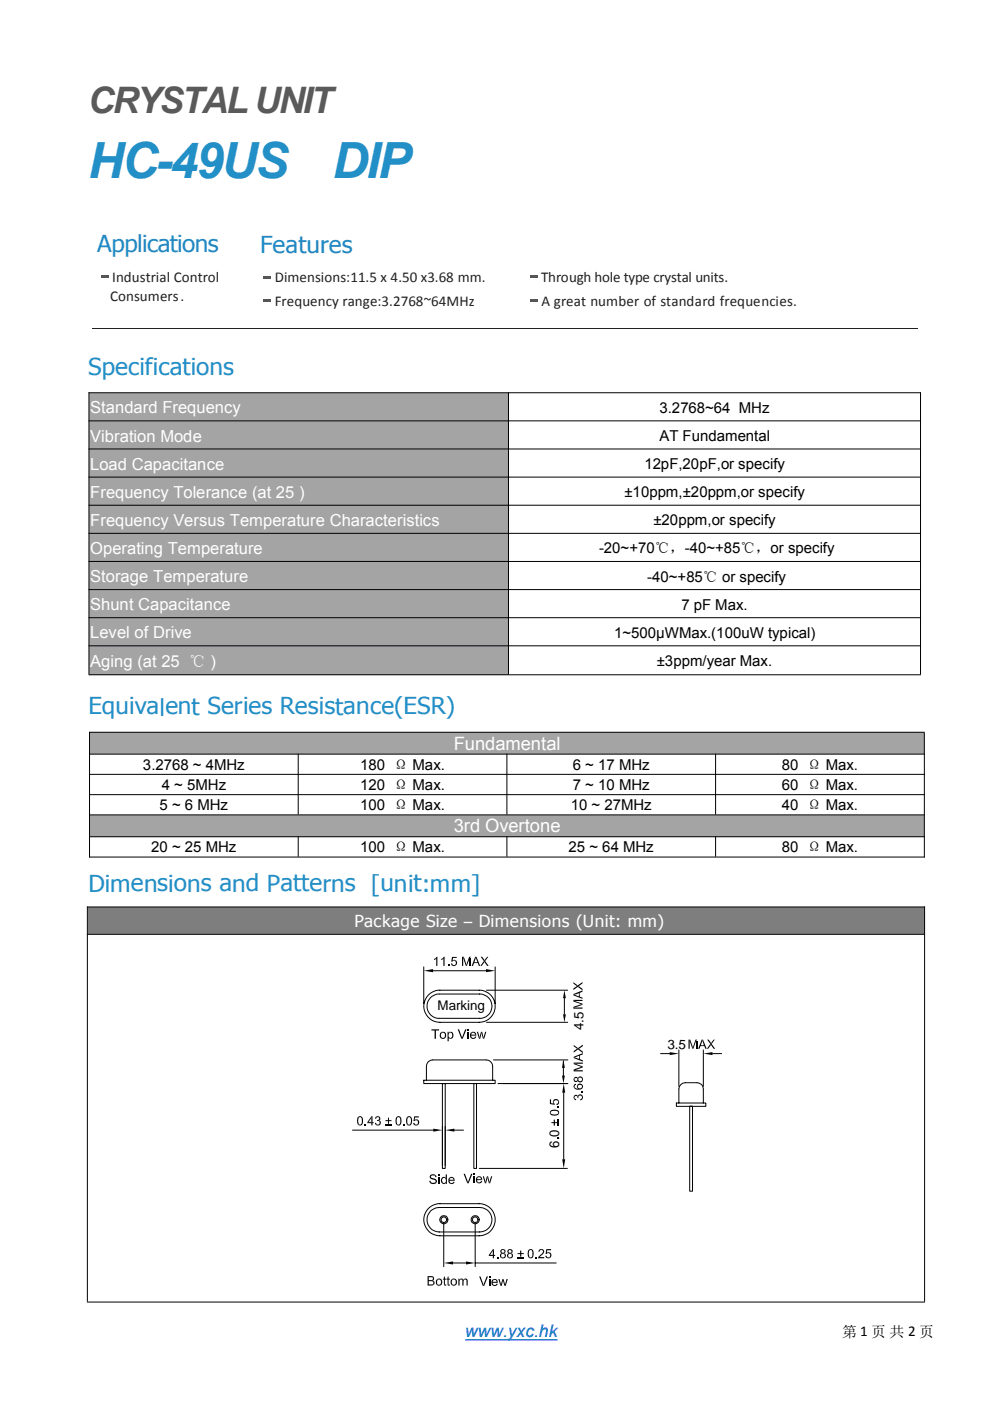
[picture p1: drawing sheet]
<svg xmlns="http://www.w3.org/2000/svg" width="210mm" height="297mm" viewBox="0 0 210 297" stroke-linecap="round" stroke-linejoin="round" font-family="sans-serif">
<path d="M98.6 284.1h19.6" fill="none" stroke="#00f" stroke-width=".25"/>
<path d="M18.6 192.3h177.4v5.7h-177.4z" fill-rule="evenodd" fill="#7e7e7e"/>
<path d="M18.4 192.3h177.7M18.4 198.1h177.7M18.5 192.2v83.8M196 192.2v83.8M18.4 276.1h177.7" fill="none" stroke="#000" stroke-width=".21"/>
<g fill="#a4a4a4">
<path d="M18.9 83.3h88.9v5.9h-88.9z" fill-rule="evenodd"/>
<path d="M18.9 89.3h88.9v5.9h-88.9z" fill-rule="evenodd"/>
<path d="M18.9 95.2h88.9v5.9h-88.9z" fill-rule="evenodd"/>
<path d="M18.9 101.2h88.9v5.9h-88.9z" fill-rule="evenodd"/>
<path d="M18.9 107.2h88.9v5.8h-88.9z" fill-rule="evenodd"/>
<path d="M18.9 113.1h88.9v5.9h-88.9z" fill-rule="evenodd"/>
<path d="M18.9 119.1h88.9v5.9h-88.9z" fill-rule="evenodd"/>
<path d="M18.9 125.1h88.9v5.8h-88.9z" fill-rule="evenodd"/>
<path d="M18.9 131h88.9v5.9h-88.9z" fill-rule="evenodd"/>
<path d="M18.9 137h88.9v6h-88.9z" fill-rule="evenodd"/>
</g>
<g fill="none" stroke="#000" stroke-width=".21">
<path d="M18.8 83.3h176.4M18.8 89.2h176.4M18.8 95.2h176.4M18.9 83.2v59.8M107.8 83.2v59.8M195.1 83.2v59.8M18.8 101.2h176.4M18.8 107.1h176.4M18.8 113.1h176.4M18.8 119h176.4M18.8 125h176.4M18.8 131h176.4"/>
<path d="M18.8 136.9h176.4M18.8 143.1h176.4"/>
</g>
<g fill="#a4a4a4">
<path d="M19 155.3h176.9v4.5h-176.9z" fill-rule="evenodd"/>
<path d="M96.2 155.3h22.6v4.5h-22.6z" fill-rule="evenodd"/>
<path d="M19 172.8h176.9v4.6h-176.9z" fill-rule="evenodd"/>
<path d="M96.2 172.9h5.6v4.4h-5.6z" fill-rule="evenodd"/>
<path d="M101.8 172.9h1.1v4.4h-1.1z" fill-rule="evenodd"/>
<path d="M102.9 172.9h15.9v4.4h-15.9z" fill-rule="evenodd"/>
</g>
<g fill="none" stroke="#000" stroke-width=".21">
<path d="M18.9 155.3h177.1M18.9 159.9h177.1M19 155.2v26.6M63.2 159.8v12.9M107.5 159.8v12.9M151.7 159.8v12.9M196 155.3v26.5M18.9 164.2h177.1M18.9 168.5h177.1M18.9 172.8h177.1M18.9 177.4h177.1M63.2 177.3v4.3"/>
<path d="M107.5 177.3v4.3M151.7 177.3v4.3M18.9 181.7h177.1"/>
</g>
<path d="M19.5 69.6h175" fill="none" stroke="#231f20" stroke-width=".21"/>
<g fill="#030303">
<path d="M104.1 249.4h.2l-.4 1.5h-.3z"/>
<path d="M103.5 249.4l.3 1.1-.2 .4-.3-1.1z"/>
<path d="M103.2 249.4h.3l-.5 1.5h-.2z"/>
<path d="M102.3 249.4h.3l.3 1.2-.1 .3z"/>
<path d="M101.1 249.6a.65 .65 0 0 1 .7-.2 .65 .65 0 0 1 .4 .6h-1.1l.9-.1-.3-.3z"/>
<path d="M101.1 249.6h.5l-.4 .1-.1 .3h1.1v.2h-1.1l.1 .4 .4 .1h-.5l-.2-.3z"/>
<path d="M101.1 250.7h.5l.4-.3h.2a.68 .68 0 0 1-1.1 .3z"/>
<path d="M100.4 248.9h.2v.3h-.2z"/>
<path d="M100.4 249.4h.2v1.5h-.2z"/>
<path d="M98.3 248.9h.3l.6 1.5-.1 .5z"/>
<path d="M99.9 248.9h.3l-.9 2h-.2z"/>
<path d="M107.4 271.2h.2l-.4 1.4h-.3z"/>
<path d="M106.8 271.2l.3 1.1-.2 .3-.3-1.1z"/>
<path d="M106.5 271.2h.3l-.5 1.4h-.2z"/>
<path d="M105.6 271.2h.3l.3 1.1-.1 .3z"/>
<path d="M104.4 271.3a.65 .65 0 0 1 .7-.1 .65 .65 0 0 1 .4 .6h-1.1h.8l-.2-.4z"/>
<path d="M104.4 271.3h.5l-.3 .1-.2 .4h1.1v.2h-1.1l.1 .3 .4 .2h-.5l-.2-.4z"/>
<path d="M104.4 272.5h.5l.3-.3h.3a.68 .68 0 0 1-1.1 .3z"/>
<path d="M103.7 270.6h.2v.3h-.2z"/>
<path d="M103.7 271.2h.2v1.4h-.2z"/>
<path d="M101.6 270.6h.3l.6 1.6-.1 .4z"/>
<path d="M103.2 270.6h.2l-.8 2h-.2z"/>
<path d="M87.8 236.7h1v.2h-.8l-.1 .5 .8 .1-1.1 .2z"/>
<path d="M87.9 237.4l.4-.1 .4 .2z"/>
<path d="M88.2 237.5h.5l.2 .3-.2 .6h-.5a.46 .46 0 0 0 .4-.4 .46 .46 0 0 0-.4-.5z"/>
<path d="M87.6 238.1h.2l.3 .3h.6l-.2 .2a.67 .67 0 0 1-.9-.5z"/>
<path d="M86.4 236.7a.68 .68 0 0 1 1 .7l-.1 .6a.58 .58 0 0 1-.3 .6 .58 .58 0 0 1-.7-.2h.6l.2-.5-.1-.9-.7-.1z"/>
<path d="M86.2 237l.5-.1h-.2l-.2 .5 .1 .8 .3 .2-.5-.1z"/>
<path d="M85.5 238.3h.3v.3h-.3z"/>
<path d="M84.2 236.7a.64 .64 0 0 1 .9 .7v.7a.58 .58 0 0 1-.4 .5 .58 .58 0 0 1-.7-.2h.6l.3-.4-.1-1-.2-.1h-.6z"/>
<path d="M84 236.9h.5h-.3l-.1 .6 .1 .8 .3 .1h-.5l-.1-.2-.1-.7z"/>
<path d="M81.7 237.5h.5v-.5h.3v.5h.5v.2h-.5v.6h-.3v-.6h-.5z"/>
<path d="M81.7 238.4h1.3v.2h-1.3z"/>
<path d="M79.7 236.8a.54 .54 0 0 1 .7 0 .54 .54 0 0 1 .1 .7h-.5a.31 .31 0 0 0 .4-.3 .31 .31 0 0 0-.3-.3z"/>
<path d="M79.6 236.9h.5h-.3l-.1 .3-.2-.1z"/>
<path d="M80 237.5h.5l-.1 .1h.2l-.7 .1z"/>
<path d="M80.1 237.7l.5-.1a.61 .61 0 0 1-.1 .9 .61 .61 0 0 1-.9-.1h.5a.39 .39 0 0 0 .4-.4 .39 .39 0 0 0-.4-.3z"/>
<path d="M79.5 238.1h.2l.4 .3h-.5z"/>
<path d="M79 236.6v1.3h-.9h.6v-.9z"/>
<path d="M78.8 236.6h.2l-.9 1.3h1.1v.2h-.2v.5h-.3v-.5h-.8v-.2z"/>
<path d="M77.3 238.3h.3v.3h-.3z"/>
<path d="M76 236.7a.67 .67 0 0 1 1 .7l-.1 .7a.6 .6 0 0 1-.4 .5 .6 .6 0 0 1-.6-.2h.6l.2-.4-.1-1-.1-.1h-.6z"/>
<path d="M75.8 237l.5-.1-.3 .1-.1 .5 .1 .8 .3 .1h-.4l-.1-.1z"/>
<path d="M91.8 239.3l2 .3-2 .3z"/>
<path d="M94.4 239.6l1.9-.3v.6z"/>
</g>
<path d="M74.7 239.6h17.1M93.8 238.8v8.3M94.4 238.8v8.3M96.3 239.6h2" fill="none" stroke="#030303" stroke-width=".21"/>
<g fill="#030303">
<path d="M97.5 271.2a.46 .46 0 0 1 .7 .1z"/>
<path d="M98.3 271.3l.1-.1a.47 .47 0 0 1 .7 .2v1.2h-.2v-1.2z"/>
<path d="M97.2 271.1l.4 .2-.2 .3v1h-.2z"/>
<path d="M97.4 271.3h.4z"/>
<path d="M97.9 271.3h.8l-.3 .1-.1 .2v1h-.3z"/>
<path d="M95.7 271.3l.2-.2a.77 .77 0 0 1 .9 .3 .77 .77 0 0 1-.1 1l-.3 .2-.6-.1 .7-.2 .1-.7-.3-.3z"/>
<path d="M95.7 271.3h.5a.57 .57 0 0 0-.4 .5 .57 .57 0 0 0 .4 .6h-.5l-.1-.2-.1-.5z"/>
<path d="M94.9 270.7l.2-.1v.5h.3v.2h-.3v.9l.2 .2h-.4v-1.1h-.2v-.2h.2z"/>
<path d="M94.9 272.4l.5-.1v.3l-.4-.1z"/>
<path d="M94.1 270.7l.2-.1v.5h.3v.2h-.3v.9l.2 .2h-.4v-1.1h-.2v-.2h.2z"/>
<path d="M94.1 272.4l.5-.1v.3l-.4-.1z"/>
<path d="M92.7 271.2l.2-.1a.78 .78 0 0 1 .8 .5 .78 .78 0 0 1-.2 .9l-.5 .1-.4-.2 .7-.1 .2-.3-.2-.7z"/>
<path d="M92.6 271.3h.5l-.3 .1a.67 .67 0 0 0 .1 1h.2h-.5l-.2-.2v-.6z"/>
<path d="M90.6 270.6h1l.3 .2h-1v.6h1l-.1 .1 .2 .1h-1.1v.7h1.1l-.1 .1-1.3 .2z"/>
<path d="M91.3 270.8h.6l.1 .1-.1 .5h-1h.5a.33 .33 0 0 0 .4-.4 .33 .33 0 0 0-.5-.2z"/>
<path d="M91.3 271.6l.8 .1-.1 .6h-1.1h.6a.37 .37 0 0 0 .4-.4 .37 .37 0 0 0-.6-.3z"/>
<path d="M95.2 249.7a.64 .64 0 0 1 .7-.2 .64 .64 0 0 1 .5 .7h-1.1h.8v-.2l-.2-.3z"/>
<path d="M95.2 249.8l.5-.1-.3 .2-.1 .3h1.1v.1h-1.1l.1 .4 .4 .1-.6 .1-.1-.4z"/>
<path d="M95.2 250.9l.7-.1 .2-.3 .3 .1a.68 .68 0 0 1-1.2 .3z"/>
<path d="M94.5 249h.2v2l-.5-.2a.61 .61 0 0 0 .3-.6 .61 .61 0 0 0-.4-.5h.4z"/>
<path d="M93.7 249.6l.5-.1 .3 .2h-.4a.59 .59 0 0 0-.4 .6 .59 .59 0 0 0 .4 .5h-.4l-.2-.2v-.6z"/>
<path d="M93.7 250.8h.8l-.3 .2z"/>
<path d="M92.9 249h.3v.3h-.3z"/>
<path d="M92.9 249.5h.3v1.5h-.3z"/>
<path d="M91.3 249.1l.6-.1 .5 .2h-.7a.32 .32 0 0 0-.3 .4 .32 .32 0 0 0 .4 .2 .65 .65 0 0 1 .8 .8 .65 .65 0 0 1-1 .4l-.4-.2h.6a.38 .38 0 0 0 .6-.4 .38 .38 0 0 0-.6-.3 .6 .6 0 0 1-.6-.9z"/>
<path d="M91.8 249.2h.6l.1 .4h-.2l-.1-.3z"/>
<path d="M91 250.4l.2-.1 .3 .4 .3 .1h-.6z"/>
<path d="M102.8 218.8h.3l-.5 1.4h-.2z"/>
<path d="M102.2 218.8l.3 1.1-.1 .3-.3-1.1z"/>
<path d="M102 218.8h.2l-.4 1.4h-.3z"/>
<path d="M101.1 218.8h.2l.3 1.1-.1 .3z"/>
<path d="M99.8 218.9a.65 .65 0 0 1 .7-.1 .65 .65 0 0 1 .4 .6h-1l.8-.1-.2-.3z"/>
<path d="M99.8 218.9h.5l-.3 .2-.1 .3h1l.1 .2h-1.1l.1 .3 .3 .2h-.5l-.2-.4z"/>
<path d="M99.8 220.1h.6l.3-.3h.2a.68 .68 0 0 1-1.1 .3z"/>
<path d="M99.1 218.2h.3v.3h-.3z"/>
<path d="M99.1 218.8h.3v1.4h-.3z"/>
<path d="M97 218.2h.3l.6 1.6-.1 .4z"/>
<path d="M98.6 218.2h.3l-.8 2h-.3z"/>
<path d="M95.2 218.9a.57 .57 0 0 1 .8 .2v.9l-.1 .1h-.4a.6 .6 0 0 0 .4-.6 .6 .6 0 0 0-.4-.6z"/>
<path d="M94.9 218.8l.4 .2-.1 .1a.67 .67 0 0 0 .1 .9l.6 .1h-.8v.7h-.2z"/>
<path d="M95.1 220.1h.8l-.4 .2z"/>
<path d="M93.4 218.9l.2-.1a.76 .76 0 0 1 1 .4 .76 .76 0 0 1-.3 .9l-.4 .2-.5-.2 .7-.1 .2-.2v-.5l-.2-.3z"/>
<path d="M93.4 218.9h.5a.59 .59 0 0 0-.4 .6 .59 .59 0 0 0 .4 .6h-.5l-.1-.2-.1-.5z"/>
<path d="M91.5 218.2h1.6v.3h-.7v1.7h-.3v-1.7h-.6z"/>
<path d="M151.3 220.4h.2l-.6 .9-.2-.1z"/>
<path d="M149.9 220.4h.3l1.4 2h-.3z"/>
<path d="M150.6 221.3l.1 .4-.6 .7h-.3z"/>
<path d="M149 220.4l.8 2h-.3l-.2-.6-.7-.2h.6l-.3-.9z"/>
<path d="M148.7 220.4h.3l-.4 1.2 .7 .2h-.8l-.2 .6h-.3z"/>
<path d="M146.3 220.4l.6 1.6-.1 .4-.6-1.7z"/>
<path d="M146 220.4h.3l-.1 2h-.2z"/>
<path d="M147.5 220.7h.3v1.7h-.3z"/>
<path d="M147.4 220.4h.4l-.8 2h-.2z"/>
<path d="M149.1 223.4l1.9-.3v.6z"/>
<path d="M142 223.1l1.9 .3-1.9 .3z"/>
</g>
<path d="M119.4 224.9v3.4M140 223.4h2M143.9 222.6v7.7M149.1 222.6v7.7M151 223.4h2" fill="none" stroke="#030303" stroke-width=".21"/>
<g fill="#030303">
<path d="M119.4 224.7l.3 1.7h-.6z"/>
<path d="M119.1 228h.6l-.3 1.7z"/>
<path d="M121.6 221.6l.9 .6-.3 .1-.6-.5z"/>
<path d="M121.6 222.9l2-1.4v.3l-2 1.4z"/>
<path d="M122.5 222.5l.2-.1 .9 .6v.3z"/>
<path d="M121.6 224.1l2-.8v.3l-.6 .2-.3 .7v-.7l-.8 .4z"/>
<path d="M121.6 224.1l1.1 .4 .3-.7v.8l.6 .2v.3l-2-.8z"/>
<path d="M121.6 226.7l1.6-.5 .4 .1-1.7 .6z"/>
<path d="M121.6 226.7l.3 .2h1.7v.3h-2z"/>
<path d="M121.6 225.3h2v.2h-1.7z"/>
<path d="M121.6 225.3l2 .8v.2l-2-.7z"/>
<path d="M121.7 228.5l.1-.1v.5a.3 .3 0 0 0 .3 .3 .3 .3 0 0 0 .3-.3v-.5l.1 .2 .1-.2v.5a.39 .39 0 0 0 .4 .3 .39 .39 0 0 0 .4-.3l-.1 .5a.51 .51 0 0 1-.8-.3l-.2 .2a.54 .54 0 0 1-.6-.1 .54 .54 0 0 1 0-.7z"/>
<path d="M121.9 228.4h.5v.5l-.2-.3h-.3l-.1 .3z"/>
<path d="M122.7 228.3a.63 .63 0 0 1 .8 .2 .63 .63 0 0 1-.1 .8v-.4a.39 .39 0 0 0-.4-.4 .39 .39 0 0 0-.4 .4z"/>
<path d="M121.8 229.9l.3-.1v.2l-.3 .3v.5l-.2-.4z"/>
<path d="M121.8 230.3l.2 .4 .5 .1v-.2l.3 .2 .5-.2 .1-.7 .2 .4-.1 .5-.6 .2-1-.1-.1-.1z"/>
<path d="M122.4 230l.1 .8-.2-.4z"/>
<path d="M122.5 229.9l.3-.2 .5 .1 .1 .6-.3-.4-.5 .1-.1 .3z"/>
<path d="M123.3 231.4h.2v.2h-.2z"/>
<path d="M121.8 232.2l.3-.1 .3 .1v.6a.32 .32 0 0 0-.2-.4 .32 .32 0 0 0-.4 .3v.4l-.2-.5z"/>
<path d="M121.8 232.7l.1 .2 .2 .1v.3l-.3-.2z"/>
<path d="M122.4 232.3l.2-.1v.6h-.2z"/>
<path d="M122.7 232.1l.4-.1a.65 .65 0 0 1 .3 1.1v-.5a.39 .39 0 0 0-.4-.3 .39 .39 0 0 0-.4 .4z"/>
<path d="M123 233.1l.4-.4-.1 .5-.3 .1z"/>
</g>
<path d="M104.6 224.7h15.8M106.6 229.7h13.8" fill="none" stroke="#030303" stroke-width=".21"/>
<g fill="#030303">
<path d="M121.5 208.3l1 .6-.2 .2-.8-.6z"/>
<path d="M121.5 209.6l2-1.4v.3l-2 1.4z"/>
<path d="M122.5 209.2l.3-.1 .7 .6v.3z"/>
<path d="M121.5 210.8l2-.8v.3l-.6 .2-.2 .7v-.6l-.9 .3z"/>
<path d="M121.5 210.8l1.2 .4 .2-.7v.8l.6 .2v.3l-2-.8z"/>
<path d="M121.5 213.5l1.7-.6 .3 .1-1.7 .6z"/>
<path d="M121.5 213.5l.3 .1h1.7v.3h-2z"/>
<path d="M121.5 212h2v.2h-1.6z"/>
<path d="M121.5 212l2 .8v.2l-2-.7z"/>
<path d="M119.4 215.1h.6l-.4 1.7z"/>
<path d="M119.6 209.9l.4 1.7h-.6z"/>
</g>
<g fill="none" stroke="#030303" stroke-width=".21">
<path d="M93.1 210.8a2.58 2.58 0 0 0-2.6 2.5 2.58 2.58 0 0 0 2.6 2.6M103.1 216.8h17.2M103.1 209.9h17.2M119.6 211.6v3.5M89.8 229h15.2v.7h-15.2zM90.4 226.1v2.9M91.7 224.7h11.4M93.8 229.7h.6v18h-.6zM100.4 229.7h.6v18h-.6zM104.4 226.1v2.9M143.4 233.9h6.2v.7h-6.2zM143.9 230.9v3"/>
<path d="M145.3 229.6h2.4M146.2 234.6h.6v18h-.6v-18h.6M149.1 230.9v3"/>
<circle cx="94.1" cy="258.6" r=".59"/>
<circle cx="94.1" cy="258.6" r=".86"/>
<circle cx="100.7" cy="258.6" r=".85"/>
<circle cx="100.7" cy="258.6" r=".59"/>
</g>
<g fill="#030303">
<path d="M116.6 233.1h.2v.8l.5 .1 .1-.8 .2 1.1-1-.2z"/>
<path d="M117.3 233.3v.7l-.1-.2z"/>
<path d="M117.4 233.2l.3-.2 .5 .1 .1 .1v.5a.46 .46 0 0 0-.4-.4 .46 .46 0 0 0-.5 .4z"/>
<path d="M118.3 233.2a.63 .63 0 0 1 .2 .7 .63 .63 0 0 1-.5 .4l-.1-.3 .4-.2z"/>
<path d="M118.2 234.6h.3v.3h-.3z"/>
<path d="M116.7 235.5l.5-.2h.7a.59 .59 0 0 1 .6 .4 .59 .59 0 0 1-.2 .6v-.5l-.4-.3-1 .1-.2 .2v.5l-.1-.2z"/>
<path d="M116.7 235.9l.2 .3 .4 .1 .8-.1 .2-.3v.4l-.4 .2h-.8l-.4-.2z"/>
<path d="M117.4 237.4h.2v.5h.6v.2h-.6v.6h-.2v-.6h-.5v-.2h.5z"/>
<path d="M118.3 237.4h.2v1.3h-.2z"/>
<path d="M118.2 241.2h.3v.3h-.3z"/>
<path d="M119.2 245.8h.6l-.3 1.9z"/>
<path d="M119.5 229.7l.3 2h-.6z"/>
</g>
<path d="M105.6 229.7h14.7M119.5 231.7v14.1M101.6 247.7h18.7" fill="none" stroke="#030303" stroke-width=".21"/>
<g fill="#030303">
<path d="M115.8 264.8h1v.3h-.8l-.1 .5h.8l-1 .3z"/>
<path d="M116 265.6l.4-.1 .3 .1z"/>
<path d="M116.2 265.7l.5-.1 .2 .3-.1 .6-.1 .1h-.5l.3-.1a.46 .46 0 0 0 .1-.5 .46 .46 0 0 0-.4-.3z"/>
<path d="M115.6 266.2h.3l.2 .4 .5 .1a.63 .63 0 0 1-1-.5z"/>
<path d="M114.2 265a.72 .72 0 0 1 1 0h-.6l-.2 .4h-.3z"/>
<path d="M114.7 265h.5l.2 .4-1 1.1h1v.3h-1.3l.4-.7a.75 .75 0 0 0 .5-1z"/>
<path d="M113.5 266.5h.3v.3h-.3z"/>
<path d="M112.1 265a.64 .64 0 0 1 .7-.1 .64 .64 0 0 1 .3 .7v.4a.62 .62 0 0 1-.3 .7 .62 .62 0 0 1-.7-.1h.5l.3-.4-.1-1-.1-.2z"/>
<path d="M112 265.1l.5-.1-.3 .2-.1 .4 .1 .8 .3 .2h-.4l-.2-.2-.1-.7z"/>
<path d="M109.7 265.7h.6v-.5h.2v.5h.5v.2h-.5v.5h-.2v-.5h-.6z"/>
<path d="M109.7 266.6h1.3v.2h-1.3z"/>
<path d="M107.7 265l.7-.2 .2 .2h-.5l-.3 .2 .1 .4h.6l-.1 .1 .2 .1h-.5a.39 .39 0 0 0-.4 .4 .39 .39 0 0 0 .4 .4h-.5a.56 .56 0 0 1 .3-.9l-.4-.3z"/>
<path d="M108.1 265h.5l.1 .2-.1 .4h-.5a.3 .3 0 0 0 .3-.3 .3 .3 0 0 0-.3-.3z"/>
<path d="M108.1 265.8h.5a.63 .63 0 0 1-.1 .9 .63 .63 0 0 1-.9-.1h.5a.39 .39 0 0 0 .4-.4 .39 .39 0 0 0-.3-.4z"/>
<path d="M106.3 264.9l.5-.1 .2 .2h-.4a.3 .3 0 0 0-.3 .3 .3 .3 0 0 0 .3 .3h.4l-.1 .1 .2 .1h-.5a.39 .39 0 0 0-.4 .4 .39 .39 0 0 0 .4 .4h-.4a.54 .54 0 0 1 .1-.9 .46 .46 0 0 1-.2-.4 .46 .46 0 0 1 .2-.4z"/>
<path d="M106.6 265h.4l.2 .3-.1 .3h-.5a.3 .3 0 0 0 .3-.3 .3 .3 0 0 0-.3-.3z"/>
<path d="M106.6 265.8h.5a.61 .61 0 0 1-.1 .9 .61 .61 0 0 1-.8-.1h.4a.39 .39 0 0 0 .4-.4 .39 .39 0 0 0-.4-.4z"/>
<path d="M105.4 266.5h.2v.3h-.2z"/>
<path d="M104.7 264.8v1.3h-.8h.6v-.9z"/>
<path d="M104.5 264.8h.2l-.8 1.3h1.1v.2h-.3v.5h-.2v-.5h-.9v-.2z"/>
<path d="M98.8 267.4l1.9 .4-1.9 .3z"/>
<path d="M94.1 267.8l1.9-.4v.7z"/>
</g>
<path d="M94.1 259.2v9.4M100.7 259.2v9.4M96 267.8h2.8M100.7 267.8h17.2" fill="none" stroke="#030303" stroke-width=".21"/>
<g fill="#030303">
<path d="M103.3 202.9h.2l-.7 .9-.1-.2z"/>
<path d="M101.9 202.9h.3l1.4 1.9h-.3z"/>
<path d="M102.6 203.8l.1 .2-.6 .8h-.3z"/>
<path d="M101 202.9l.8 1.9h-.3l-.2-.6-.7-.2h.6l-.3-.9z"/>
<path d="M100.7 202.9h.3l-.4 1.1 .7 .2h-.8l-.2 .6h-.3z"/>
<path d="M98.3 202.9l.6 1.6-.1 .3-.6-1.7z"/>
<path d="M97.9 202.9h.4l-.1 .2v1.7h-.3z"/>
<path d="M99.6 203.2h.2v1.6h-.2z"/>
<path d="M99.5 202.9h.3l-.8 1.9h-.2z"/>
<path d="M95.8 202.9h1v.2h-.8l-.1 .5 .8 .1-1 .2z"/>
<path d="M95.9 203.6l.3-.1 .5 .1z"/>
<path d="M96.2 203.7h.5l.2 .4-.2 .5h-.5h.2a.48 .48 0 0 0 0-.9z"/>
<path d="M95.6 204.3h.3l.2 .3h.6a.64 .64 0 0 1-.6 .2 .64 .64 0 0 1-.5-.5z"/>
<path d="M95 204.5h.3v.3h-.3z"/>
<path d="M93.7 203.2l.5-.3v1.9h-.2v-1.5z"/>
<path d="M93.5 203.3h.5l-.5 .3z"/>
<path d="M92.2 203.2l.5-.3v1.9h-.2v-1.5z"/>
<path d="M92 203.3h.5l-.5 .3z"/>
<path d="M103 205.5l2 .3-2 .3z"/>
<path d="M89.8 205.8l2-.3v.6z"/>
</g>
<path d="M89.8 205v7.8M90.7 211.1l1-.8 1.1-.4h8.8a3.4 3.4 0 0 1 3.4 3.4 3.4 3.4 0 0 1-3.4 3.5h-8.3a3.4 3.4 0 0 1-3.1-2.1 3.4 3.4 0 0 1 .5-3.6zM91.8 205.8h11.2M93.1 210.8h8.6a2.58 2.58 0 0 1 2.6 2.5 2.58 2.58 0 0 1-2.6 2.6h-8.6M105 205v7.8M91.7 224.7a1.33 1.33 0 0 0-1.3 1.4M103.1 224.7a1.39 1.39 0 0 1 1.3 1.4M145.3 229.6a1.39 1.39 0 0 0-1.4 1.3M147.7 229.6a1.33 1.33 0 0 1 1.4 1.3M91 256.1l.7-.5 1.1-.4h8.8a3.4 3.4 0 0 1 3.4 3.4 3.4 3.4 0 0 1-3.4 3.4h-8.3a3.4 3.4 0 0 1-3.2-2.2 3.4 3.4 0 0 1 .9-3.7zM91.3 256.8l1.1-.7 .7-.1h8.6a2.59 2.59 0 0 1 2.6 2.6 2.59 2.59 0 0 1-2.6 2.6h-8.6a2.6 2.6 0 0 1-2.4-1.6 2.6 2.6 0 0 1 .6-2.8z" fill="none" stroke="#030303" stroke-width=".21"/>
<g font-size="10.6" fill="#238fc7">
<text x="18.7" y="37.7">HC-49US</text>
<text x="70.5" y="37.7">DIP</text>
</g>
<text font-size="7.7" fill="#58595b" x="18.7" y="24">CRYSTALUNIT</text>
<g font-size="5" fill="#2286c2">
<text x="20.6" y="53.5">Applications</text>
<text x="55.1" y="53.6">Features</text>
</g>
<g font-size="5" fill="#238fc7">
<text x="18.7" y="79.4">Specifications</text>
<text x="18.8" y="151.4">Equivalent Series Resistance(ESR)</text>
<text x="18.8" y="189.1">Dimensions and Patterns [unit:mm]</text>
</g>
<g font-size="3.9" fill="#fff">
<text x="96.2" y="159">Fundamental</text>
<text x="96.2" y="176.5">3rd</text>
<text x="102.9" y="176.5">Overtone</text>
</g>
<text font-size="3.7" fill="#00f" x="98.6" y="283.5">www.yxc.hk</text>
<g font-size="3.5" fill="#fff">
<text x="19.1" y="87.6">Standard Frequency</text>
<text x="19.1" y="93.6">Vibration Mode</text>
<text x="19.1" y="99.6">Load Capacitance</text>
<text x="19.1" y="105.6">Frequency Tolerance (at 25 )</text>
<text x="19.1" y="111.5">Frequency Versus Temperature Characteristics</text>
<text x="19.1" y="117.5">Operating Temperature</text>
<text x="19.1" y="123.4">Storage Temperature</text>
<text x="19.1" y="129.4">Shunt Capacitance</text>
<text x="19.1" y="135.4">Level of Drive</text>
<text x="19.1" y="141.4">Aging (at 25 ℃ )</text>
<text x="75.1" y="196.4">Package Size – Dimensions (Unit: mm)</text>
</g>
<g font-size="3.2" fill="#bc3219">
<text x="20.6" y="59.8">‧Industrial Control</text>
<text x="55.1" y="59.9">‧Dimensions:11.5 x 4.50 x3.68 mm.</text>
<text x="111.6" y="59.9">‧Through hole type crystal units.</text>
<text x="55.1" y="64.9">‧Frequency range:3.2768~64MHz</text>
<text x="111.6" y="64.9">‧A great number of standard frequencies.</text>
</g>
<text font-size="3.2" fill="#231f20" x="23.3" y="63.7">Consumers.</text>
<g font-size="3.2">
<text x="139.8" y="87.5">3.2768~64 MHz</text>
<text x="139.8" y="93.5">AT Fundamental</text>
<text x="136.6" y="99.5">12pF,20pF,or specify</text>
<text x="132.4" y="105.4">±10ppm,±20ppm,or specify</text>
<text x="138.5" y="111.4">±20ppm,or specify</text>
<text x="127" y="117.3">-20~+70℃，-40~+85℃，or specify</text>
<text x="137.2" y="123.3">-40~+85℃ or specify</text>
<text x="144.4" y="129.3">7 pF Max.</text>
<text x="130.2" y="135.2">1~500μWMax.(100uW typical)</text>
<text x="139.2" y="141.3">±3ppm/year Max.</text>
<text x="30.3" y="163.2">3.2768 ~ 4MHz</text>
<text x="34.3" y="167.5">4 ~ 5MHz</text>
<text x="76.3" y="163.2">180 Ω Max.</text>
<text x="76.3" y="167.5">120 Ω Max.</text>
<text x="121.4" y="163.2">6 ~ 17 MHz</text>
<text x="121.4" y="167.5">7 ~ 10 MHz</text>
<text x="165.7" y="163.2">80 Ω Max.</text>
<text x="165.7" y="167.5">60 Ω Max.</text>
<text x="33.8" y="171.8">5 ~ 6 MHz</text>
<text x="76.3" y="171.8">100 Ω Max.</text>
<text x="121" y="171.8">10 ~ 27MHz</text>
<text x="165.7" y="171.8">40 Ω Max.</text>
<text x="32" y="180.7">20 ~ 25 MHz</text>
<text x="76.3" y="180.7">100 Ω Max.</text>
<text x="120.5" y="180.7">25 ~ 64 MHz</text>
<text x="165.7" y="180.7">80 Ω Max.</text>
<text x="178.5" y="283.4">第 1 页 共 2 页</text>
</g>
<text font-size="2.9" x="118.5" y="243.3" transform="rotate(-90 118.5 243.3)">6.0</text>
<g font-size="2.8">
<text x="92.8" y="214.2">Marking</text>
<text x="123.7" y="218.5" transform="rotate(-90 123.7 218.5)">4.5</text>
<text x="141.5" y="222.3" transform="rotate(2 141.5 222.3)">3.5</text>
</g>
</svg>
